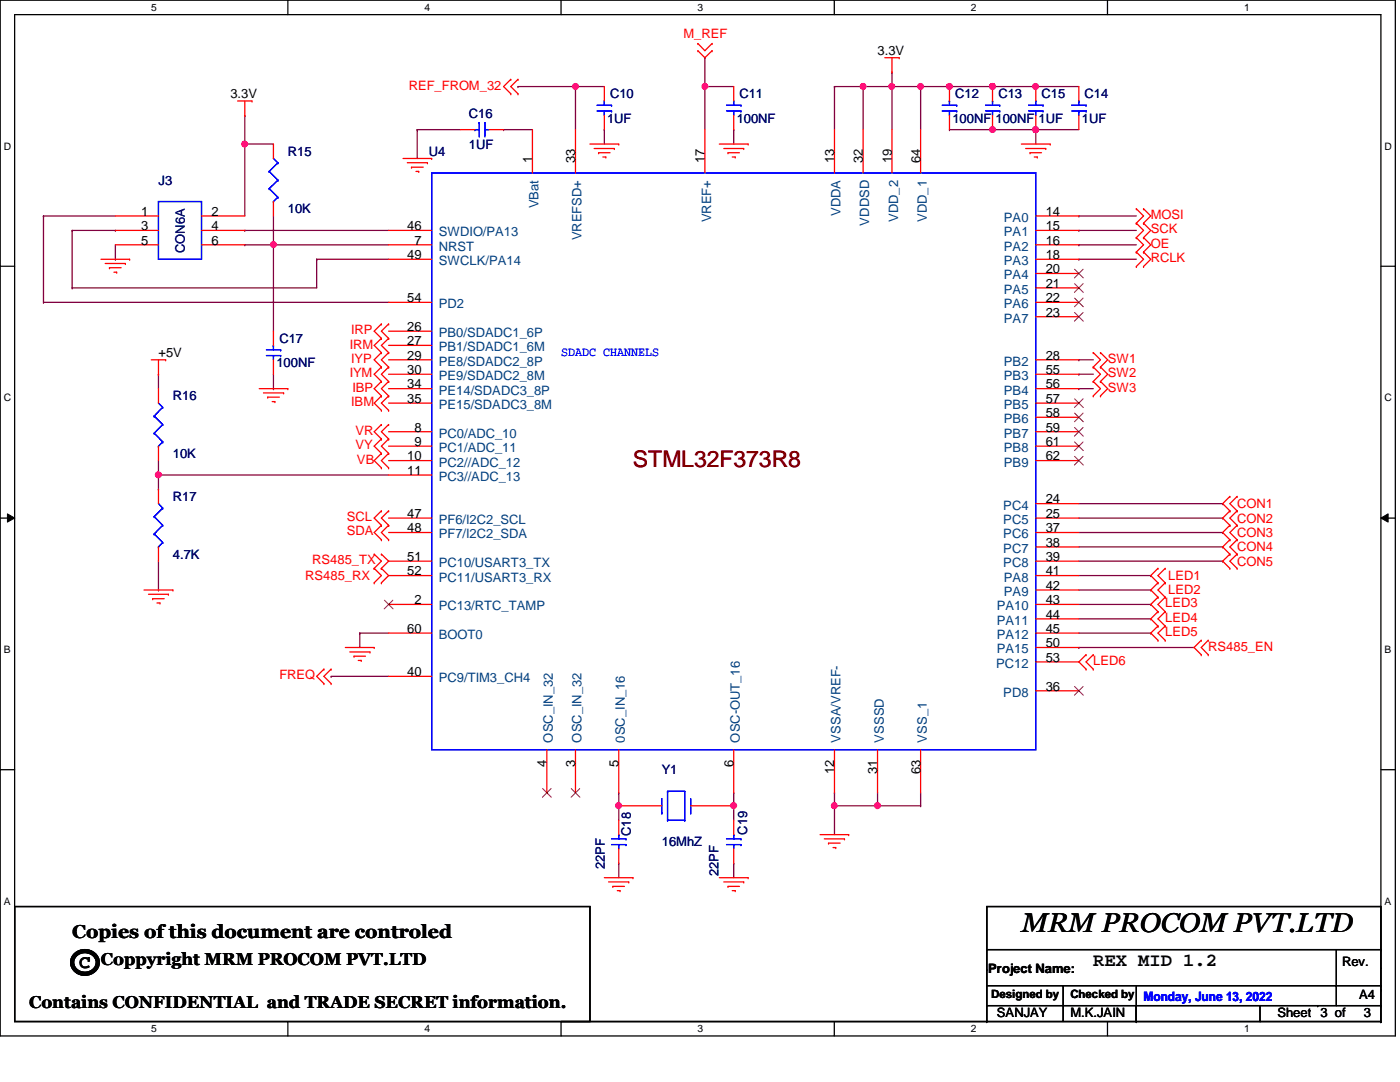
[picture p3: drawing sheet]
<svg xmlns="http://www.w3.org/2000/svg" width="279mm" height="216mm" viewBox="0 0 279 216" stroke-linecap="round" stroke-linejoin="round" font-family="sans-serif">
<path d="M0 0h278.5v206.7h-278.5zM2.9 2.9h272.7v200.9h-272.7z" fill="none" stroke="#000" stroke-width=".25"/>
<g fill="#fff">
<path d="M30.2 .3h1.1v2.3h-1.1z"/>
<path d="M30.2 204.1h1.1v2.3h-1.1z"/>
</g>
<path d="M57.4 0v2.9M57.4 203.8v2.9" fill="none" stroke="#000" stroke-width=".25"/>
<g fill="#fff">
<path d="M84.7 .3h1.1v2.3h-1.1z"/>
<path d="M84.7 204.1h1.1v2.3h-1.1z"/>
</g>
<path d="M112 0v2.9M112 203.8v2.9" fill="none" stroke="#000" stroke-width=".25"/>
<g fill="#fff">
<path d="M139.2 .3h1.1v2.3h-1.1z"/>
<path d="M139.2 204.1h1.1v2.3h-1.1z"/>
</g>
<path d="M166.5 0v2.9M166.5 203.8v2.9" fill="none" stroke="#000" stroke-width=".25"/>
<g fill="#fff">
<path d="M193.8 .3h1.1v2.3h-1.1z"/>
<path d="M193.8 204.1h1.1v2.3h-1.1z"/>
</g>
<path d="M221 0v2.9M221 203.8v2.9" fill="none" stroke="#000" stroke-width=".25"/>
<g fill="#fff">
<path d="M248.3 .3h1.1v2.3h-1.1z"/>
<path d="M248.3 204.1h1.1v2.3h-1.1z"/>
<path d="M.8 28h1.4v2.3h-1.4z"/>
<path d="M276.3 28h1.4v2.3h-1.4z"/>
<path d="M.8 78.2h1.4v2.3h-1.4z"/>
<path d="M276.3 78.2h1.4v2.3h-1.4z"/>
</g>
<path d="M0 53.1h2.9M275.6 53.1h2.9" fill="none" stroke="#000" stroke-width=".25"/>
<g fill="#fff">
<path d="M.8 128.5h1.3v2.2h-1.3z"/>
<path d="M276.3 128.5h1.3v2.2h-1.3z"/>
</g>
<path d="M0 103.4h2.9M275.6 103.4h2.9" fill="none" stroke="#000" stroke-width=".25"/>
<path d="M1.5 102.5l1.4 .9-1.4 .8zM275.6 103.4l1.4-.9v1.7z" fill="#000"/>
<path d="M1.5 102.5l1.4 .9-1.4 .8zM275.6 103.4l1.4-.9v1.7z" fill="none" stroke="#000" stroke-width=".2"/>
<g fill="#fff">
<path d="M.8 178.7h1.3v2.2h-1.3z"/>
<path d="M276.3 178.7h1.3v2.2h-1.3z"/>
</g>
<path d="M0 153.6h2.9M275.6 153.6h2.9" fill="none" stroke="#000" stroke-width=".25"/>
<g fill="none" stroke="#800040" stroke-width=".25">
<path d="M48.9 28.7h.1M48.9 28.7v14.4M8.7 43.1h.1M8.7 43.1h14.3M8.7 43.1v17.2M48.9 46h.1M48.9 46h28.7M54.6 48.9h.1M54.6 48.9h23M63.2 51.7h.1M63.2 51.7h14.4M8.7 60.3h.1"/>
<path d="M8.7 60.3h68.9"/>
</g>
<circle cx="48.8" cy="28.7" r=".56" fill="#f0f"/>
<circle cx="48.8" cy="28.7" r=".56" fill="none" stroke="#f0f" stroke-width=".25"/>
<path d="M189.5 25.9h.1M189.5 25.9h8.6M206.7 25.9h.1M206.7 25.9h8.6M123.5 172.3h.1M123.5 172.3v2.8M146.4 172.3h.1M146.4 172.3v2.8" fill="none" stroke="#800040" stroke-width=".25"/>
<circle cx="206.7" cy="25.9" r=".56" fill="#f0f"/>
<circle cx="206.7" cy="25.9" r=".56" fill="none" stroke="#f0f" stroke-width=".25"/>
<path d="M189.5 17.3h.1M189.5 17.3h8.6" fill="none" stroke="#800040" stroke-width=".25"/>
<circle cx="198.1" cy="17.2" r=".56" fill="#f0f"/>
<circle cx="198.1" cy="17.2" r=".56" fill="none" stroke="#f0f" stroke-width=".25"/>
<circle cx="189.5" cy="17.2" r=".57" fill="#f0f"/>
<circle cx="189.5" cy="17.2" r=".57" fill="none" stroke="#f0f" stroke-width=".25"/>
<path d="M198.1 17.3h.1M198.1 17.3h8.6" fill="none" stroke="#800040" stroke-width=".25"/>
<circle cx="206.7" cy="17.2" r=".56" fill="#f0f"/>
<circle cx="206.7" cy="17.2" r=".56" fill="none" stroke="#f0f" stroke-width=".25"/>
<circle cx="198.1" cy="17.2" r=".56" fill="#f0f"/>
<circle cx="198.1" cy="17.2" r=".56" fill="none" stroke="#f0f" stroke-width=".25"/>
<path d="M198.1 25.9h.1M198.1 25.9h8.6" fill="none" stroke="#800040" stroke-width=".25"/>
<circle cx="206.7" cy="25.9" r=".56" fill="#f0f"/>
<circle cx="206.7" cy="25.9" r=".56" fill="none" stroke="#f0f" stroke-width=".25"/>
<circle cx="198.1" cy="25.9" r=".56" fill="#f0f"/>
<circle cx="198.1" cy="25.9" r=".56" fill="none" stroke="#f0f" stroke-width=".25"/>
<path d="M178 17.3h.1M178 17.3v8.6" fill="none" stroke="#800040" stroke-width=".25"/>
<circle cx="178" cy="17.2" r=".56" fill="#f0f"/>
<circle cx="178" cy="17.2" r=".56" fill="none" stroke="#f0f" stroke-width=".25"/>
<path d="M183.7 17.3h.1M183.7 17.3v8.6" fill="none" stroke="#800040" stroke-width=".25"/>
<circle cx="183.7" cy="17.2" r=".56" fill="#f0f"/>
<circle cx="183.7" cy="17.2" r=".56" fill="none" stroke="#f0f" stroke-width=".25"/>
<path d="M166.5 17.3h.1M166.5 17.3v8.6M172.3 17.3h.1M172.3 17.3h11.4M178 17.3h.1" fill="none" stroke="#800040" stroke-width=".25"/>
<circle cx="172.2" cy="17.2" r=".56" fill="#f0f"/>
<circle cx="172.2" cy="17.2" r=".56" fill="none" stroke="#f0f" stroke-width=".25"/>
<g fill="none" stroke="#800040" stroke-width=".25">
<path d="M114.9 17.3h.1M114.9 17.3h5.7M140.7 17.3h.1M140.7 17.3v8.6M183.7 17.3h.1M183.7 17.3h5.8M206.7 25.9h.1M206.7 25.9v2.8M71.8 126.3h.1M71.8 126.3h5.8M71.8 126.3v2.9M215.3 129.2h.1"/>
<path d="M215.3 129.2h23M123.5 160.8h.1M123.5 160.8v2.9"/>
</g>
<circle cx="123.4" cy="160.8" r=".56" fill="#f0f"/>
<circle cx="123.4" cy="160.8" r=".56" fill="none" stroke="#f0f" stroke-width=".25"/>
<path d="M146.4 160.8h.1M146.4 160.8v2.9" fill="none" stroke="#800040" stroke-width=".25"/>
<circle cx="146.4" cy="160.8" r=".57" fill="#f0f"/>
<circle cx="146.4" cy="160.8" r=".57" fill="none" stroke="#f0f" stroke-width=".25"/>
<path d="M66.1 135h.1M66.1 135h11.5M146.4 158.2h.1M146.4 158.2v2.6M175.1 158.2v2.6M183.7 158.2v2.6M166.5 160.8h.1M166.5 160.8h17.2M175.1 160.8h.1M183.7 160.8h.1" fill="none" stroke="#800040" stroke-width=".25"/>
<circle cx="175.1" cy="160.8" r=".57" fill="#f0f"/>
<circle cx="175.1" cy="160.8" r=".57" fill="none" stroke="#f0f" stroke-width=".25"/>
<path d="M114.9 17.3h.1M114.9 17.3v8.6M120.6 25.9h.1M120.6 25.9v2.8" fill="none" stroke="#800040" stroke-width=".25"/>
<circle cx="114.8" cy="17.2" r=".56" fill="#f0f"/>
<circle cx="114.8" cy="17.2" r=".56" fill="none" stroke="#f0f" stroke-width=".25"/>
<g fill="none" stroke="#800040" stroke-width=".25">
<path d="M103.4 17.3h.1M103.4 17.3h11.5M140.7 17.3h.1M140.7 17.3h5.7M166.5 17.3h.1M166.5 17.3h5.8M172.3 17.3h.1M172.3 17.3v8.6M178 14.4h.1M178 14.4v2.9M206.7 17.3h.1M206.7 17.3h8.6"/>
<path d="M146.4 25.9h.1M146.4 25.9v2.8M215.3 43.1h.1M215.3 51.7h.1M215.3 48.9h.1M215.3 46h.1M215.3 43.1h11.5M215.3 51.7h11.5M215.3 48.9h11.5M215.3 46h11.5M215.3 71.8h.1M215.3 74.7h.1"/>
<path d="M215.3 77.6h.1M215.3 71.8h2.9M215.3 74.7h2.9M215.3 77.6h2.9"/>
</g>
<circle cx="140.7" cy="17.2" r=".56" fill="#f0f"/>
<circle cx="140.7" cy="17.2" r=".56" fill="none" stroke="#f0f" stroke-width=".25"/>
<path d="M140.7 11.5h.1M140.7 11.5v5.8M83.3 25.9h.1M83.3 25.9h8.6M83.3 25.9v5.7M100.5 25.9h.1M100.5 25.9h5.8M54.6 48.9h.1M54.6 48.9v17.2" fill="none" stroke="#800040" stroke-width=".25"/>
<circle cx="54.6" cy="48.8" r=".56" fill="#f0f"/>
<circle cx="54.6" cy="48.8" r=".56" fill="none" stroke="#f0f" stroke-width=".25"/>
<g fill="none" stroke="#800040" stroke-width=".25">
<path d="M48.9 28.7h.1M48.9 23h.1M48.9 28.7h5.7M48.9 23v5.7M48.9 48.9h.1M48.9 48.9h5.7M54.6 48.9h.1M54.6 43.1v5.8M54.6 77.6h.1M54.6 74.7v2.9M31.6 94.8h.1M31.6 91.9v2.9"/>
<path d="M31.6 94.8h46"/>
</g>
<circle cx="31.6" cy="94.8" r=".56" fill="#f0f"/>
<circle cx="31.6" cy="94.8" r=".56" fill="none" stroke="#f0f" stroke-width=".25"/>
<g fill="none" stroke="#800040" stroke-width=".25">
<path d="M14.4 57.4h.1M14.4 46h.1M14.4 46v11.4M14.4 46h8.6M23 46h.1M23 51.7h.1M23 48.9v2.8M63.2 51.7h.1M63.2 51.7v5.7h-48.8M31.6 74.7h.1M31.6 74.7v2.9M31.6 97.6h.1"/>
<path d="M31.6 94.8v2.8M31.6 117.7h.1M31.6 112v5.7M166.5 158.2h.1M166.5 158.2v2.6"/>
</g>
<circle cx="166.5" cy="160.8" r=".56" fill="#f0f"/>
<circle cx="166.5" cy="160.8" r=".56" fill="none" stroke="#f0f" stroke-width=".25"/>
<g fill="none" stroke="#800040" stroke-width=".25">
<path d="M215.3 117.7h14.4M215.3 114.9h14.4M215.3 100.5h28.7M215.3 103.4h28.7M215.3 106.3h28.7M215.3 109.1h28.7M215.3 112h28.7M229.7 117.7h.1M229.7 114.9h.1M244 100.5h.1M244 103.4h.1M244 106.3h.1"/>
<path d="M244 109.1h.1M244 112h.1M215.3 126.3h14.4M215.3 123.5h14.4M215.3 120.6h14.4M229.7 126.3h.1M229.7 123.5h.1M229.7 120.6h.1M123.5 158.2h.1M123.5 158.2v2.6M166.5 160.8h.1M166.5 160.8v5.7"/>
</g>
<g fill="none" stroke="#f00" stroke-width=".25">
<path d="M101.9 15.8h.1M101.9 18.7h.1M101.9 15.8l-1.4 1.5 1.4 1.4M103.4 15.8h.1M103.4 18.7h.1M103.4 15.8l-1.5 1.5 1.5 1.4M120.6 17.3v2.9M139.3 10.1h.1M139.3 8.7h.1M139.3 8.7l1.4 1.4 1.4-1.4M139.3 10.1l1.4 1.4 1.4-1.4M142.1 10.1h.1"/>
<path d="M142.1 8.7h.1M146.4 17.3v2.9M176.6 11.5h2.9M178 14.4h.1M178 11.5v2.9M179.5 11.5h.1M189.5 17.3v2.9M198.1 17.3v2.9M206.7 17.3v2.9M215.3 17.3v2.9M47.4 20.2h2.9M48.9 23h.1"/>
<path d="M48.9 20.2v2.8M50.3 20.2h.1M54.6 28.7v2.9M80.4 31.6h5.7M81.3 32.5h4M82.1 33.4h.1M82.1 33.4h2.4M83 34.2h.6M83.6 34.2h.1M85.3 32.5h.1M86.1 31.6h.1M91.9 25.9h2.9"/>
<path d="M97.6 25.9h2.9M106.3 25.9v8.6M114.9 25.9v8.6M117.7 28.7h5.8M118.6 29.6h4M119.5 30.5h.1M119.5 30.5h2.3M120.3 31.3h.6M120.6 23v2.9M120.9 31.3h.1M122.6 29.6h.1M123.5 28.7h.1"/>
<path d="M140.7 25.9v8.6M143.6 28.7h5.7M144.4 29.6h4M145.3 30.5h.1M145.3 30.5h2.3M146.1 31.3h.6M146.4 23v2.9M146.7 31.3h.1M148.4 29.6h.1M149.3 28.7h.1M166.5 25.9v8.6M172.3 25.9v8.6"/>
<path d="M178 25.9v8.6M183.7 25.9v8.6M189.5 23v2.9M198.1 23v2.9M203.8 28.7h5.8M204.7 29.6h4M205.6 30.5h.1M205.6 30.5h2.3M206.4 31.3h.6M206.7 23v2.9M207 31.3h.1M208.7 29.6h.1"/>
<path d="M209.6 28.7h.1M215.3 23v2.9M20.2 51.7h5.7M21 52.6h4M21.8 53.4h.1M21.8 53.4h2.4M22.7 54.3h.6M23 43.1h8.6M23 46h8.6M23 48.9h8.6M23.3 54.3h.1M25 52.6h.1"/>
<path d="M25.9 51.7h.1M40.2 43.1h8.7M40.2 46h8.7M40.2 48.9h8.7M54.6 40.2v2.9M77.6 51.7h8.5M77.6 46h8.5M77.6 48.9h8.5M206.7 51.7h8.6M206.7 57.4h8.6M206.7 43.1h8.6M206.7 46h8.6"/>
<path d="M206.7 48.9h8.6M206.7 54.6h8.6M226.8 44.5h.1M226.8 41.7h.1M226.8 47.4h.1M226.8 50.3h.1M226.8 53.2h.1M226.8 41.7l1.4 1.4-1.4 1.4M226.8 44.5l1.4 1.5-1.4 1.4M226.8 47.4l1.4 1.5-1.4 1.4M226.8 50.3l1.4 1.4-1.4 1.5M228.2 44.5h.1"/>
<path d="M228.2 41.7h.1M228.2 47.4h.1M228.2 50.3h.1M228.2 53.2h.1M228.2 41.7l1.5 1.4-1.5 1.4M228.2 44.5l1.5 1.5-1.5 1.4M228.2 47.4l1.5 1.5-1.5 1.4M228.2 50.3l1.5 1.4-1.5 1.5M30.2 71.8h2.9M31.6 74.7h.1M31.6 71.8v2.9M31.6 77.6v2.8"/>
<path d="M33.1 71.8h.1M51.7 77.6h5.7M52.6 78.4h4M53.4 79.2h.1M53.4 79.2h2.4M54.6 66.1v2.8M54.6 71.8v2.9M56.6 78.4h.1M57.4 77.6h.1M76.1 64.6h.1M76.1 67.5h.1M76.1 70.4h.1"/>
<path d="M76.1 73.2h.1M76.1 76.1h.1M76.1 79h.1M76.1 64.6l-1.4 1.5 1.4 1.4M76.1 67.5l-1.4 1.4 1.4 1.5M76.1 70.4l-1.4 1.4 1.4 1.4M76.1 73.2l-1.4 1.5 1.4 1.4M76.1 76.1l-1.4 1.5 1.4 1.4M76.1 79l-1.4 1.4 1.4 1.5M77.6 64.6h.1M77.6 67.5h.1M77.6 70.4h.1"/>
<path d="M77.6 73.2h.1M77.6 76.1h.1M77.6 79h.1M77.6 77.6h8.5M77.6 71.8h8.5M77.6 64.6l-1.5 1.5 1.5 1.4M77.6 67.5l-1.5 1.4 1.5 1.5M77.6 70.4l-1.5 1.4 1.5 1.4M77.6 73.2l-1.5 1.5 1.5 1.4M77.6 76.1l-1.5 1.5 1.5 1.4M77.6 79l-1.5 1.4 1.5 1.5M77.6 60.3h8.5"/>
<path d="M77.6 68.9h8.5M77.6 66.1h8.5M77.6 74.7h8.5M206.7 77.6h8.6M206.7 71.8h8.6M206.7 60.3h8.6M206.7 74.7h8.6M206.7 63.2h8.6M218.2 70.4h.1M218.2 73.2h.1M218.2 76.1h.1M218.2 79h.1"/>
<path d="M218.2 70.4l1.4 1.4-1.4 1.4M218.2 73.2l1.4 1.5-1.4 1.4M218.2 76.1l1.4 1.5-1.4 1.4M219.6 70.4h.1M219.6 73.2h.1M219.6 76.1h.1M219.6 79h.1M219.6 70.4l1.5 1.4-1.5 1.4M219.6 73.2l1.5 1.5-1.5 1.4M219.6 76.1l1.5 1.5-1.5 1.4M31.6 89v2.9M31.6 97.6v2.9"/>
<path d="M54.3 80.1h.6M54.9 80.1h.1M76.1 84.7h.1M76.1 87.6h.1M76.1 90.5h.1M76.1 93.3h.1M76.1 81.9h.1M76.1 84.7l-1.4 1.4 1.4 1.5M76.1 87.6l-1.4 1.4 1.4 1.5M76.1 90.5l-1.4 1.4 1.4 1.4M77.6 84.7h.1M77.6 87.6h.1"/>
<path d="M77.6 90.5h.1M77.6 93.3h.1M77.6 81.9h.1M77.6 84.7l-1.5 1.4 1.5 1.5M77.6 87.6l-1.5 1.4 1.5 1.5M77.6 90.5l-1.5 1.4 1.5 1.4M77.6 91.9h8.5M77.6 94.8h8.5M77.6 80.4h8.5M77.6 89h8.5M77.6 86.1h8.5M206.7 91.9h8.6"/>
<path d="M206.7 80.4h8.6M206.7 89h8.6M206.7 86.1h8.6M206.7 83.3h8.6M245.4 99.1h.1M245.4 99.1l-1.4 1.4 1.4 1.4M246.9 99.1h.1M246.9 99.1l-1.5 1.4 1.5 1.4M28.7 117.7h5.8M29.6 118.6h4M30.5 119.5h.1M30.5 119.5h2.3"/>
<path d="M31.6 109.1v2.9M33.6 118.6h.1M34.5 117.7h.1M74.7 110.6h.1M74.7 113.4h.1M74.7 116.3h.1M74.7 110.6l1.4 1.4-1.4 1.4M74.7 113.4l1.4 1.5-1.4 1.4M76.1 101.9h.1M76.1 104.8h.1M76.1 107.7h.1M76.1 113.4h.1"/>
<path d="M76.1 110.6h.1M76.1 116.3h.1M76.1 101.9l-1.4 1.5 1.4 1.4M76.1 104.8l-1.4 1.5 1.4 1.4M76.1 110.6l1.5 1.4M76.1 113.4l1.5 1.5M77.6 101.9h.1M77.6 104.8h.1M77.6 107.7h.1M77.6 101.9l-1.5 1.5 1.5 1.4M77.6 104.8l-1.5 1.5 1.5 1.4M77.6 112l-1.5 1.4"/>
<path d="M77.6 114.9l-1.5 1.4M77.6 114.9h8.5M77.6 112h8.5M77.6 103.4h8.5M77.6 106.3h8.5M206.7 117.7h8.6M206.7 114.9h8.6M206.7 112h8.6M206.7 103.4h8.6M206.7 106.3h8.6M206.7 109.1h8.6M206.7 100.5h8.6"/>
<path d="M231.1 116.3h.1M231.1 119.2h.1M231.1 113.4h.1M231.1 113.4l-1.4 1.5 1.4 1.4M231.1 116.3l-1.4 1.4 1.4 1.5M231.1 119.2l-1.4 1.4 1.4 1.4M232.5 119.2h.1M232.5 116.3h.1M232.5 113.4h.1M232.5 113.4l-1.4 1.5 1.4 1.4M232.5 116.3l-1.4 1.4 1.4 1.5M232.5 119.2l-1.4 1.4 1.4 1.4"/>
<path d="M245.4 101.9h.1M245.4 104.8h.1M245.4 107.7h.1M245.4 110.6h.1M245.4 113.4h.1M245.4 101.9l-1.4 1.5 1.4 1.4M245.4 104.8l-1.4 1.5 1.4 1.4M245.4 107.7l-1.4 1.4 1.4 1.5M245.4 110.6l-1.4 1.4 1.4 1.4M246.9 101.9h.1M246.9 104.8h.1M246.9 107.7h.1"/>
<path d="M246.9 110.6h.1M246.9 113.4h.1M246.9 101.9l-1.5 1.5 1.5 1.4M246.9 104.8l-1.5 1.5 1.5 1.4M246.9 107.7l-1.5 1.4 1.5 1.5M246.9 110.6l-1.5 1.4 1.5 1.4M31.3 120.3h.6M31.9 120.3h.1M64.6 133.5h.1M64.6 136.4h.1M64.6 133.5l-1.4 1.5 1.4 1.4M66.1 133.5h.1"/>
<path d="M66.1 136.4h.1M66.1 133.5l-1.5 1.5 1.5 1.4M68.9 129.2h5.8M69.8 130.1h4M70.7 130.9h.1M70.7 130.9h2.2M71.5 131.8h.6M72.1 131.8h.1M73.8 130.1h.1M74.7 129.2h.1M77.6 120.6h8.5M77.6 135h8.5"/>
<path d="M77.6 126.3h8.5M206.7 129.2h8.6M206.7 120.6h8.6M206.7 123.5h8.6M206.7 126.3h8.6M206.7 132.1h8.6M206.7 137.8h8.6M215.3 132.1l1.4 1.4M216.7 133.5h.1M216.7 130.6h.1M216.7 130.6l-1.4 1.5M218.2 130.6h.1"/>
<path d="M218.2 133.5h.1M218.2 130.6l-1.5 1.5 1.5 1.4M231.1 127.8h.1M231.1 124.9h.1M231.1 122h.1M231.1 122l-1.4 1.5 1.4 1.4M231.1 124.9l-1.4 1.4 1.4 1.5M232.5 124.9h.1M232.5 127.8h.1M232.5 122h.1M232.5 122l-1.4 1.5 1.4 1.4M232.5 124.9l-1.4 1.4 1.4 1.5"/>
<path d="M239.7 127.8h.1M239.7 130.6h.1M239.7 127.8l-1.4 1.4 1.4 1.4M241.1 130.6h.1M241.1 127.8h.1M241.1 127.8l-1.4 1.4 1.4 1.4M109.1 149.6v8.6M114.9 149.6v8.6M123.5 149.6v8.6M146.4 149.6v8.6M166.5 149.6v8.6M175.1 149.6v8.6"/>
<path d="M183.7 149.6v8.6M120.6 175.1h5.7M121.5 176h4M122.3 176.9h.1M122.3 176.9h2.3M123.2 177.7h.5M123.5 160.8h8.6M123.5 163.7v2.8M123.5 169.4v2.9M123.7 177.7h.1M125.5 176h.1M126.3 175.1h.1"/>
<path d="M137.8 160.8h8.6M143.6 175.1h5.7M144.4 176h4M145.3 176.9h.1M145.3 176.9h2.3M146.1 177.7h.6M146.4 163.7v2.8M146.4 169.4v2.9M146.7 177.7h.1M148.4 176h.1M149.3 175.1h.1M163.7 166.5h5.7"/>
<path d="M164.5 167.4h4M165.4 168.2h.1M165.4 168.2h2.3M166.2 169.1h.6M166.8 169.1h.1M168.5 167.4h.1M169.4 166.5h.1"/>
</g>
<g fill="none" stroke="#000" stroke-width=".25">
<path d="M2.9 180.9h114.8v22.9h-114.8zM196.9 180.9h78.7v8.6h-78.7zM196.9 193.5h.1M196.9 189.5h.1M196.9 196.7h78.7M196.9 189.5v11.2M212.2 196.7h.1M212.2 196.7v7.1M226.8 196.7v7.1M266.7 196.7h.1M266.7 189.5v11.2M275.6 197.5h.1"/>
<path d="M275.6 196.7h.1M275.6 189.5h.1M275.6 189.5v14.3M112 203.8h84.9M196.9 200.7h29.9v3.1h-29.9zM196.9 203.8h.1M226.8 200.7h24.7v3.1h-24.7zM226.8 203.8h.1M251.5 203.8h24.1M251.5 200.7h24.1M263 200.7h.1M275.6 200.7h.1"/>
<path d="M275.6 203.8h.1"/>
</g>
<path d="M15 190.6a2.64 2.64 0 0 1 2.7-.7 2.64 2.64 0 0 1 1.8 2.1 2.58 2.58 0 0 1-2.5 2.3 2.58 2.58 0 0 1-2.6-2.3l.1-.5z" fill="none" stroke="#000" stroke-width=".85"/>
<g fill="none" stroke="#00f" stroke-width=".25">
<path d="M53.7 34.2h.1M53.7 37.6h.1M53.7 34.2l1.8 1.7M53.7 37.6l1.8 1.8M54.6 31.6l.9 .9M55.5 32.5h.1M55.5 35.9h.1M55.5 39.4h.1M55.5 32.5l-1.8 1.7M55.5 35.9l-1.8 1.7M55.5 39.4l-.9 .8M86.1 34.5h120.6v115.1h-120.6z"/>
<path d="M94.8 25.9h.1M94.8 25.9h.8M95.6 24.5h.1M95.6 24.5v2.8M96.8 24.5h.1M96.8 25.9h.1M96.8 24.5v2.8M96.8 25.9h.8M119.2 22.1h2.8M119.2 21h2.8M120.6 20.2h.1M120.6 22.1h.1"/>
<path d="M120.6 20.2v.8M120.6 22.1v.9M122 22.1h.1M122 21h.1M145 22.1h2.9M145 21h2.9M146.4 20.2h.1M146.4 22.1h.1M146.4 20.2v.8M146.4 22.1v.9M147.9 22.1h.1M147.9 21h.1"/>
<path d="M188 22.1h2.9M188 21h2.9M189.5 20.2h.1M189.5 22.1h.1M189.5 20.2v.8M189.5 22.1v.9M190.9 22.1h.1M190.9 21h.1M196.7 22.1h2.8M196.7 21h2.8M198.1 20.2h.1M198.1 22.1h.1"/>
<path d="M198.1 20.2v.8M198.1 22.1v.9M199.5 22.1h.1M199.5 21h.1M205.3 22.1h2.9M205.3 21h2.9M206.7 20.2h.1M206.7 22.1h.1M206.7 20.2v.8M206.7 22.1v.9M208.2 22.1h.1M208.2 21h.1"/>
<path d="M213.9 22.1h2.8M213.9 21h2.8M215.3 20.2h.1M215.3 22.1h.1M215.3 20.2v.8M215.3 22.1v.9M216.7 22.1h.1M216.7 21h.1M31.6 40.2h8.6v11.5h-8.6zM54.6 40.2h.1M53.2 71h2.8M53.2 69.8h2.8"/>
<path d="M54.6 68.9h.1M54.6 71h.1M54.6 68.9v.9M54.6 71v.8M56 71h.1M56 69.8h.1M30.8 83h.1M30.8 86.4h.1M30.8 83l1.7 1.7M30.8 86.4l1.7 1.8M31.6 89h.1M31.6 80.4l.9 .9"/>
<path d="M32.5 81.3h.1M32.5 84.7h.1M32.5 88.2h.1M32.5 81.3l-1.7 1.7M32.5 84.7l-1.7 1.7M32.5 88.2l-.9 .8M30.8 103.1h.1M30.8 106.6h.1M30.8 103.1l1.7 1.7M30.8 106.6l1.7 1.6M31.6 109.1h.1M31.6 100.5l.9 .9"/>
<path d="M32.5 101.4h.1M32.5 104.8h.1M32.5 108.2h.1M32.5 101.4l-1.7 1.7M32.5 104.8l-1.7 1.8M32.5 108.2l-.9 .9M132.1 159.3v2.9M133.2 157.9h.1M133.2 157.9h3.5M133.2 157.9v5.8M136.7 157.9h.1M136.7 157.9v5.8"/>
<path d="M137.8 159.3v2.9M122 168.5h2.9M122 167.4h2.9M123.5 166.5h.1M123.5 168.5h.1M123.5 166.5v.9M123.5 168.5v.9M124.9 168.5h.1M124.9 167.4h.1M132.1 162.2h.1M133.2 163.7h.1M133.2 163.7h3.5"/>
<path d="M136.7 163.7h.1M137.8 162.2h.1M145 168.5h2.9M145 167.4h2.9M146.4 166.5h.1M146.4 168.5h.1M146.4 166.5v.9M146.4 168.5v.9M147.9 168.5h.1M147.9 167.4h.1"/>
</g>
<g fill="none" stroke="#804000" stroke-width=".2">
<path d="M214.5 56.6l1.7 1.7M214.5 59.5l1.7 1.7M214.5 53.7l1.7 1.8M216.2 56.6l-1.8 1.7M216.2 59.5l-1.8 1.7M216.2 53.7l-1.8 1.8M214.5 62.4l1.7 1.7M214.5 79.6l1.7 1.7M216.2 62.4l-1.8 1.7M216.2 79.6l-1.8 1.7M214.5 91.1l1.7 1.7M214.5 88.2l1.7 1.7"/>
<path d="M214.5 85.3l1.7 1.7M214.5 82.4l1.7 1.8M216.2 91.1l-1.8 1.7M216.2 88.2l-1.8 1.7M216.2 85.3l-1.8 1.7M216.2 82.4l-1.8 1.8M76.7 119.8l1.7 1.7M78.4 119.8l-1.7 1.7M214.5 137l1.7 1.7M216.2 137l-1.8 1.7M108.3 157.4l1.7 1.7M110 157.4l-1.8 1.7"/>
<path d="M114 157.4l1.7 1.7M115.7 157.4l-1.7 1.7"/>
</g>
<circle cx="48.8" cy="28.7" r=".56" fill="#f0f"/>
<circle cx="48.8" cy="28.7" r=".56" fill="none" stroke="#f0f" stroke-width=".25"/>
<circle cx="206.7" cy="25.9" r=".56" fill="#f0f"/>
<circle cx="206.7" cy="25.9" r=".56" fill="none" stroke="#f0f" stroke-width=".25"/>
<circle cx="198.1" cy="17.2" r=".56" fill="#f0f"/>
<circle cx="198.1" cy="17.2" r=".56" fill="none" stroke="#f0f" stroke-width=".25"/>
<circle cx="189.5" cy="17.2" r=".57" fill="#f0f"/>
<circle cx="189.5" cy="17.2" r=".57" fill="none" stroke="#f0f" stroke-width=".25"/>
<circle cx="206.7" cy="17.2" r=".56" fill="#f0f"/>
<circle cx="206.7" cy="17.2" r=".56" fill="none" stroke="#f0f" stroke-width=".25"/>
<circle cx="198.1" cy="17.2" r=".56" fill="#f0f"/>
<circle cx="198.1" cy="17.2" r=".56" fill="none" stroke="#f0f" stroke-width=".25"/>
<circle cx="206.7" cy="25.9" r=".56" fill="#f0f"/>
<circle cx="206.7" cy="25.9" r=".56" fill="none" stroke="#f0f" stroke-width=".25"/>
<circle cx="198.1" cy="25.9" r=".56" fill="#f0f"/>
<circle cx="198.1" cy="25.9" r=".56" fill="none" stroke="#f0f" stroke-width=".25"/>
<circle cx="178" cy="17.2" r=".56" fill="#f0f"/>
<circle cx="178" cy="17.2" r=".56" fill="none" stroke="#f0f" stroke-width=".25"/>
<circle cx="183.7" cy="17.2" r=".56" fill="#f0f"/>
<circle cx="183.7" cy="17.2" r=".56" fill="none" stroke="#f0f" stroke-width=".25"/>
<circle cx="172.2" cy="17.2" r=".56" fill="#f0f"/>
<circle cx="172.2" cy="17.2" r=".56" fill="none" stroke="#f0f" stroke-width=".25"/>
<circle cx="123.4" cy="160.8" r=".56" fill="#f0f"/>
<circle cx="123.4" cy="160.8" r=".56" fill="none" stroke="#f0f" stroke-width=".25"/>
<circle cx="146.4" cy="160.8" r=".57" fill="#f0f"/>
<circle cx="146.4" cy="160.8" r=".57" fill="none" stroke="#f0f" stroke-width=".25"/>
<circle cx="175.1" cy="160.8" r=".57" fill="#f0f"/>
<circle cx="175.1" cy="160.8" r=".57" fill="none" stroke="#f0f" stroke-width=".25"/>
<circle cx="114.8" cy="17.2" r=".56" fill="#f0f"/>
<circle cx="114.8" cy="17.2" r=".56" fill="none" stroke="#f0f" stroke-width=".25"/>
<circle cx="140.7" cy="17.2" r=".56" fill="#f0f"/>
<circle cx="140.7" cy="17.2" r=".56" fill="none" stroke="#f0f" stroke-width=".25"/>
<circle cx="54.6" cy="48.8" r=".56" fill="#f0f"/>
<circle cx="54.6" cy="48.8" r=".56" fill="none" stroke="#f0f" stroke-width=".25"/>
<circle cx="31.6" cy="94.8" r=".56" fill="#f0f"/>
<circle cx="31.6" cy="94.8" r=".56" fill="none" stroke="#f0f" stroke-width=".25"/>
<circle cx="166.5" cy="160.8" r=".56" fill="#f0f"/>
<circle cx="166.5" cy="160.8" r=".56" fill="none" stroke="#f0f" stroke-width=".25"/>
<text font-size="5.4" x="203.8" y="185.9">MRM PROCOM PVT.LTD</text>
<text font-size="4.6" fill="#800000" x="126.3" y="93.1">STML32F373R8</text>
<g font-size="3.7">
<text x="14.4" y="187.2">Copies of this document are controled</text>
<text x="15.8" y="193.1">C Coppyright MRM PROCOM PVT.LTD</text>
<text x="218.2" y="192.7">REX MID 1.2</text>
</g>
<text font-size="3.4" x="5.8" y="201.2">Contains CONFIDENTIAL and TRADE SECRET information.</text>
<g font-size="2.6" fill="#f00">
<text x="136.4" y="7.5">M_REF</text>
<text x="81.6" y="17.9">REF_FROM_32</text>
<text x="229.7" y="43.7">MOSI</text>
<text x="229.7" y="46.6">SCK</text>
<text x="229.7" y="49.4">OE</text>
<text x="229.7" y="52.3">RCLK</text>
<text x="69.8" y="69.6">IRM</text>
<text x="70.1" y="66.7">IRP</text>
<text x="69.8" y="75.3">IYM</text>
<text x="70.1" y="72.4">IYP</text>
<text x="221.1" y="72.4">SW1</text>
<text x="221.1" y="75.3">SW2</text>
<text x="70.1" y="81">IBM</text>
<text x="70.4" y="78.1">IBP</text>
<text x="221.1" y="78.1">SW3</text>
<text x="71" y="86.8">VR</text>
<text x="71" y="89.6">VY</text>
<text x="71.2" y="92.5">VB</text>
<text x="246.9" y="101.4">CON1</text>
<text x="69.2" y="104">SCL</text>
<text x="69.2" y="106.8">SDA</text>
<text x="246.9" y="104.3">CON2</text>
<text x="246.9" y="107.1">CON3</text>
<text x="62.3" y="112.6">RS485_TX</text>
<text x="246.9" y="110">CON4</text>
<text x="246.9" y="112.9">CON5</text>
<text x="60.9" y="115.7">RS485_RX</text>
<text x="233.1" y="118.6">LED2</text>
<text x="233.1" y="115.7">LED1</text>
<text x="232.5" y="124.1">LED4</text>
<text x="232.5" y="121.2">LED3</text>
<text x="232.5" y="127">LED5</text>
<text x="241.1" y="129.8">RS485_EN</text>
<text x="55.8" y="135.6">FREQ</text>
<text x="218.2" y="132.7">LED6</text>
</g>
<g font-size="2.6">
<text x="175.1" y="11">3.3V</text>
<text x="46" y="19.6">3.3V</text>
<text x="106.2" y="32.5" transform="rotate(-90 106.2 32.5)">1</text>
<text x="114.8" y="32.5" transform="rotate(-90 114.8 32.5)">33</text>
<text x="140.6" y="32.5" transform="rotate(-90 140.6 32.5)">17</text>
<text x="166.5" y="32.5" transform="rotate(-90 166.5 32.5)">13</text>
<text x="172.2" y="32.5" transform="rotate(-90 172.2 32.5)">32</text>
<text x="178" y="32.5" transform="rotate(-90 178 32.5)">19</text>
<text x="183.7" y="32.5" transform="rotate(-90 183.7 32.5)">64</text>
<text x="28.2" y="43.1">1</text>
<text x="28.2" y="45.9">3</text>
<text x="42.2" y="43.1">2</text>
<text x="42.2" y="45.9">4</text>
<text x="81.3" y="45.9">46</text>
<text x="208.7" y="43.1">14</text>
<text x="208.7" y="45.9">15</text>
<text x="28.2" y="48.8">5</text>
<text x="42.2" y="48.8">6</text>
<text x="81.3" y="51.7">49</text>
<text x="82.7" y="48.8">7</text>
<text x="208.7" y="48.8">16</text>
<text x="208.7" y="51.7">18</text>
<text x="208.7" y="57.4">21</text>
<text x="208.7" y="54.5">20</text>
<text x="81.3" y="60.3">54</text>
<text x="208.7" y="60.3">22</text>
<text x="208.7" y="63.2">23</text>
<text x="31.6" y="71.2">+5V</text>
<text x="81.3" y="68.9">27</text>
<text x="81.3" y="71.8">29</text>
<text x="81.3" y="66">26</text>
<text x="208.7" y="71.8">28</text>
<text x="81.3" y="77.5">34</text>
<text x="81.3" y="74.6">30</text>
<text x="208.7" y="74.6">55</text>
<text x="208.7" y="77.5">56</text>
<text x="81.3" y="80.4">35</text>
<text x="208.7" y="83.2">58</text>
<text x="208.7" y="80.4">57</text>
<text x="82.7" y="86.1">8</text>
<text x="82.7" y="89">9</text>
<text x="208.7" y="89">61</text>
<text x="208.7" y="86.1">59</text>
<text x="81.3" y="91.9">10</text>
<text x="81.3" y="94.7">11</text>
<text x="208.7" y="91.9">62</text>
<text x="208.7" y="100.5">24</text>
<text x="81.3" y="103.3">47</text>
<text x="81.3" y="106.2">48</text>
<text x="208.7" y="103.3">25</text>
<text x="208.7" y="106.2">37</text>
<text x="81.3" y="111.9">51</text>
<text x="208.7" y="111.9">39</text>
<text x="208.7" y="109.1">38</text>
<text x="81.3" y="114.8">52</text>
<text x="208.7" y="117.7">42</text>
<text x="208.7" y="114.8">41</text>
<text x="82.7" y="120.6">2</text>
<text x="208.7" y="120.6">43</text>
<text x="208.7" y="123.4">44</text>
<text x="81.3" y="126.3">60</text>
<text x="208.7" y="129.2">50</text>
<text x="208.7" y="126.3">45</text>
<text x="81.3" y="134.9">40</text>
<text x="208.7" y="132">53</text>
<text x="208.7" y="137.8">36</text>
<text x="109.1" y="153" transform="rotate(-90 109.1 153)">4</text>
<text x="114.8" y="153" transform="rotate(-90 114.8 153)">3</text>
<text x="123.4" y="153" transform="rotate(-90 123.4 153)">5</text>
<text x="146.4" y="153" transform="rotate(-90 146.4 153)">6</text>
<text x="166.5" y="154.5" transform="rotate(-90 166.5 154.5)">12</text>
<text x="175.1" y="154.5" transform="rotate(-90 175.1 154.5)">31</text>
<text x="183.7" y="154.5" transform="rotate(-90 183.7 154.5)">63</text>
<text x="197.2" y="194.2">Project Name:</text>
<text x="267.8" y="192.7">Rev.</text>
<text x="199" y="203">SANJAY</text>
<text x="213.6" y="203">M.K.JAIN</text>
<text x="254.9" y="203">Sheet</text>
<text x="263.5" y="203">3 of</text>
<text x="271.3" y="199.3">A4</text>
<text x="272.2" y="203">3</text>
</g>
<g font-size="2.6" fill="#000080">
<text x="93.6" y="23.6">C16</text>
<text x="121.8" y="19.6">C10</text>
<text x="147.6" y="19.6">C11</text>
<text x="190.6" y="19.6">C12</text>
<text x="199.3" y="19.6">C13</text>
<text x="207.9" y="19.6">C15</text>
<text x="216.5" y="19.6">C14</text>
<text x="93.6" y="29.6">1UF</text>
<text x="121.2" y="24.5">1UF</text>
<text x="147" y="24.5">100NF</text>
<text x="190.1" y="24.5">100NF</text>
<text x="198.7" y="24.5">100NF</text>
<text x="207.3" y="24.5">1UF</text>
<text x="215.9" y="24.5">1UF</text>
<text x="57.4" y="31.1">R15</text>
<text x="85.6" y="31.1">U4</text>
<text x="31.6" y="36.8">J3</text>
<text x="57.4" y="42.5">10K</text>
<text x="36.9" y="50.5" transform="rotate(-90 36.9 50.5)">CON6A</text>
<text x="55.8" y="68.4">C17</text>
<text x="55.2" y="73.3">100NF</text>
<text x="34.5" y="79.9">R16</text>
<text x="34.5" y="91.4">10K</text>
<text x="34.5" y="99.9">R17</text>
<text x="34.5" y="111.5">4.7K</text>
<text x="132.1" y="154.5">Y1</text>
<text x="125.9" y="166.8" transform="rotate(-90 125.9 166.8)">C18</text>
<text x="149.1" y="166.5" transform="rotate(-90 149.1 166.5)">C19</text>
<text x="120.7" y="173.4" transform="rotate(-90 120.7 173.4)">22PF</text>
<text x="132.1" y="168.9">16MhZ</text>
<text x="143.4" y="174.8" transform="rotate(-90 143.4 174.8)">22PF</text>
</g>
<g font-size="2.6" fill="#004080">
<text x="107.5" y="41.6" transform="rotate(-90 107.5 41.6)">VBat</text>
<text x="87.6" y="47.2">SWDIO/PA13</text>
<text x="116.1" y="48" transform="rotate(-90 116.1 48)">VREFSD+</text>
<text x="141.9" y="44.4" transform="rotate(-90 141.9 44.4)">VREF+</text>
<text x="167.8" y="43.1" transform="rotate(-90 167.8 43.1)">VDDA</text>
<text x="173.5" y="45" transform="rotate(-90 173.5 45)">VDDSD</text>
<text x="179.2" y="44.3" transform="rotate(-90 179.2 44.3)">VDD_2</text>
<text x="185" y="44.3" transform="rotate(-90 185 44.3)">VDD_1</text>
<text x="200.4" y="44.3">PA0</text>
<text x="200.4" y="47.2">PA1</text>
<text x="87.6" y="50">NRST</text>
<text x="87.6" y="52.9">SWCLK/PA14</text>
<text x="200.4" y="50">PA2</text>
<text x="200.4" y="52.9">PA3</text>
<text x="200.4" y="58.6">PA5</text>
<text x="200.4" y="55.8">PA4</text>
<text x="87.6" y="61.5">PD2</text>
<text x="200.4" y="61.5">PA6</text>
<text x="200.4" y="64.4">PA7</text>
<text x="87.6" y="70.1">PB1/SDADC1_6M</text>
<text x="87.6" y="67.3">PB0/SDADC1_6P</text>
<text x="87.6" y="73">PE8/SDADC2_8P</text>
<text x="87.6" y="75.9">PE9/SDADC2_8M</text>
<text x="200.4" y="75.9">PB3</text>
<text x="200.4" y="73">PB2</text>
<text x="87.6" y="81.6">PE15/SDADC3_8M</text>
<text x="87.6" y="78.7">PE14/SDADC3_8P</text>
<text x="200.4" y="78.7">PB4</text>
<text x="200.4" y="81.6">PB5</text>
<text x="87.6" y="87.3">PC0/ADC_10</text>
<text x="200.4" y="87.3">PB7</text>
<text x="200.4" y="84.5">PB6</text>
<text x="87.6" y="93.1">PC2//ADC_12</text>
<text x="87.6" y="96">PC3//ADC_13</text>
<text x="87.6" y="90.2">PC1/ADC_11</text>
<text x="200.4" y="93.1">PB9</text>
<text x="200.4" y="90.2">PB8</text>
<text x="200.2" y="101.7">PC4</text>
<text x="87.6" y="104.6">PF6/I2C2_SCL</text>
<text x="87.6" y="107.4">PF7/I2C2_SDA</text>
<text x="200.2" y="104.6">PC5</text>
<text x="200.2" y="107.4">PC6</text>
<text x="87.6" y="113.2">PC10/USART3_TX</text>
<text x="200.2" y="113.2">PC8</text>
<text x="200.2" y="110.3">PC7</text>
<text x="87.6" y="116">PC11/USART3_RX</text>
<text x="200.4" y="118.9">PA9</text>
<text x="200.4" y="116">PA8</text>
<text x="87.6" y="121.8">PC13/RTC_TAMP</text>
<text x="198.9" y="121.8">PA10</text>
<text x="198.9" y="124.7">PA11</text>
<text x="87.6" y="127.5">BOOT0</text>
<text x="198.9" y="130.4">PA15</text>
<text x="198.9" y="127.5">PA12</text>
<text x="87.6" y="136.1">PC9/TIM3_CH4</text>
<text x="198.8" y="133.3">PC12</text>
<text x="200.2" y="139">PD8</text>
<text x="110.4" y="148.2" transform="rotate(-90 110.4 148.2)">OSC_IN_32</text>
<text x="116.1" y="148.2" transform="rotate(-90 116.1 148.2)">OSC_IN_32</text>
<text x="124.7" y="148.2" transform="rotate(-90 124.7 148.2)">0SC_IN_16</text>
<text x="147.7" y="148.2" transform="rotate(-90 147.7 148.2)">OSC-OUT_16</text>
<text x="167.8" y="148.2" transform="rotate(-90 167.8 148.2)">VSSA/VREF-</text>
<text x="176.4" y="148.2" transform="rotate(-90 176.4 148.2)">VSSSD</text>
<text x="185" y="148.2" transform="rotate(-90 185 148.2)">VSS_1</text>
</g>
<g font-size="2.6" fill="#00f">
<text x="112" y="71">SDADC CHANNELS</text>
<text x="228.2" y="199.6">Monday, June 13, 2022</text>
</g>
<g font-size="2.3">
<text x="197.8" y="199.1">Designed by</text>
<text x="213.6" y="199.1">Checked by</text>
</g>
<g font-size="2">
<text x="30.2" y="2.2">5</text>
<text x="84.7" y="2.2">4</text>
<text x="139.2" y="2.2">3</text>
<text x="193.8" y="2.2">2</text>
<text x="248.3" y="2.2">1</text>
<text x=".8" y="29.8">D</text>
<text x="276.3" y="29.8">D</text>
<text x=".8" y="80.1">C</text>
<text x="276.3" y="80.1">C</text>
<text x=".8" y="130.3">B</text>
<text x="276.3" y="130.3">B</text>
<text x=".8" y="180.5">A</text>
<text x="276.3" y="180.5">A</text>
<text x="30.2" y="206">5</text>
<text x="84.7" y="206">4</text>
<text x="139.2" y="206">3</text>
<text x="193.8" y="206">2</text>
<text x="248.3" y="206">1</text>
</g>
</svg>
